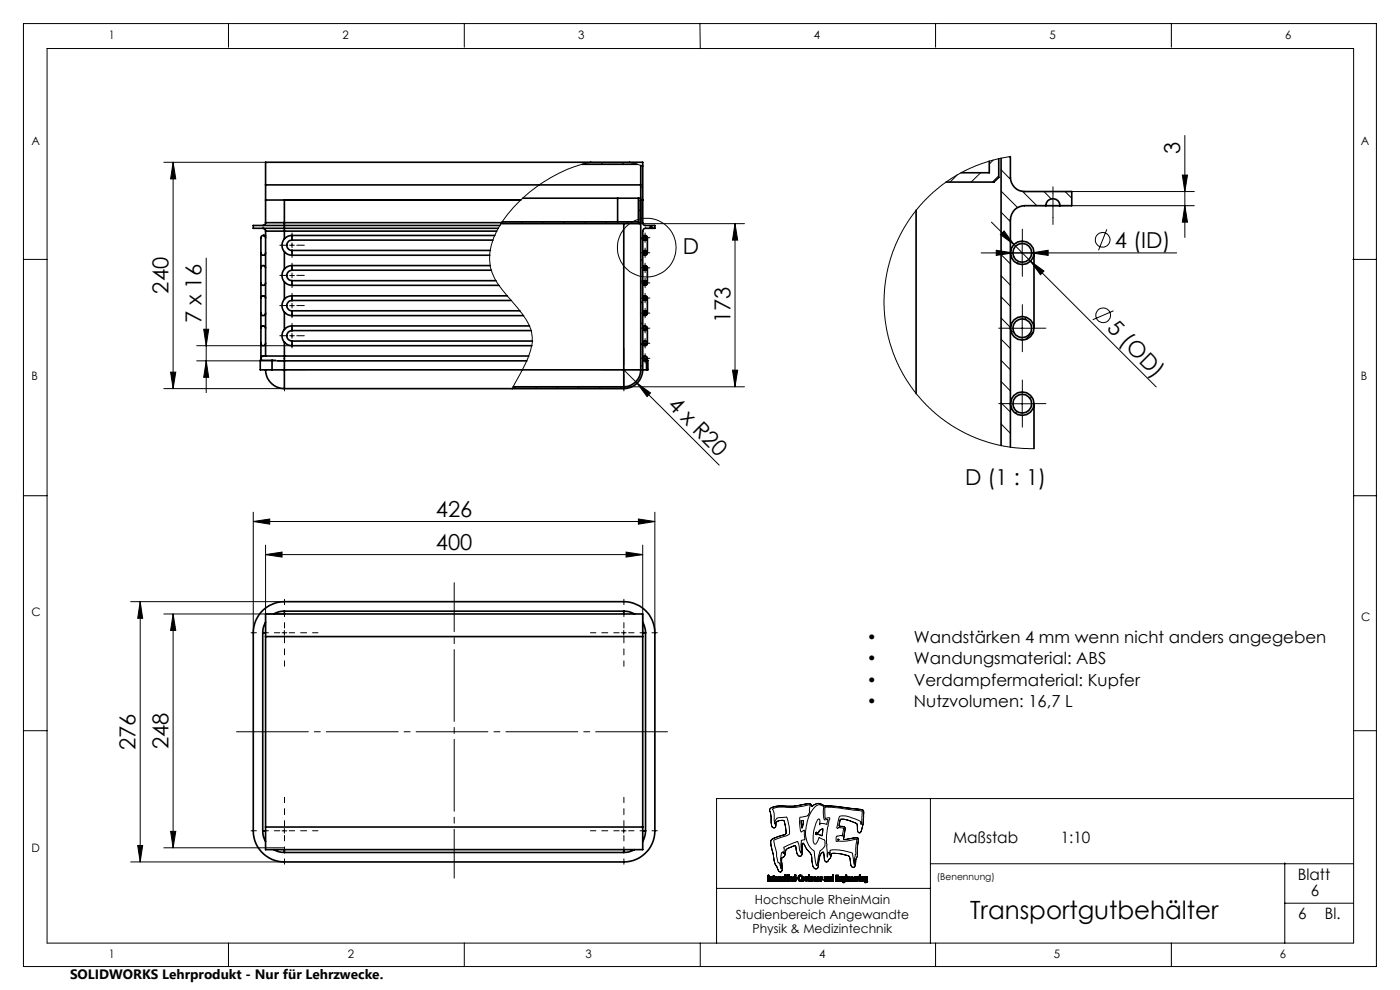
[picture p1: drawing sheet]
<svg xmlns="http://www.w3.org/2000/svg" width="297mm" height="210mm" viewBox="0 0 297 210" stroke-linecap="round" stroke-linejoin="round" font-family="sans-serif">
<g fill="none" stroke="#000" stroke-width=".21">
<path d="M5 5h287v200h-287zM10 10.3h277.2v189.8h-277.2zM48.5 5v5M98.5 5v5M148.5 5l.1 5.3M198.5 5v5M248.5 5v5M34.7 34.4h21.6M36.7 34.4v48M36.7 34.4l.6 3.6h-1.1zM125.3 34.4a30.8 30.8 0 0 0-19.6 14.1l-1.1 2.4M127.9 34.4l-.4 .4"/>
<path d="M132.4 34.4l-.4 .4M133.5 34.4l2.8 .8M136.2 35.2l-.3 .2M136.3 39.5l-.4 .4M203.1 37.1l-1.6 1.5M208 36.6l-2 2M210.7 34l-.8 .8M211.9 37.3l-1.4 1.3M212.4 36l2 2.1M214.1 33.3l.2 .2M214.3 33.2l-3.7 .8-2.8 .9-4.6 2.1-2.2 1.4-2.8 2.2-1.9 1.8-2 2.2-1.5 2.1-1.7 2.9-1.1 2.4-1.2 3.2-.7 2.7-.4 2.8-.2 2.7 .1 3.3 .5 3.1 .6 2.7 1.8 4.8 1.4 2.7 1.7 2.6 2.1 2.4 1.9 2 2.1 1.7 2.9 2 2.6 1.4 2.4 1.1 2.4 .7 2.9 .7 3.7 .5h2.8M250.8 37.1h1.1l-.5 3.5z"/>
<path d="M251.4 28.7v21.7M5 55h5M43.7 54.7v28.6M61.5 52h.9M61.5 58.4h.9M61.9 51.5v1M61.9 57.9v1M103.9 54.2l.1 2.3 .2 .8M104.2 57.3l1 2.2M104.6 51l-.6 2.2-.1 .9M105.2 59.5l.6 1 2.6 3.2M110.8 47.1l-.4 .3"/>
<path d="M115.3 47.1l-.4 .3M119.8 47.1l-.4 .3M124.3 47.1l-.4 .3M128.8 47.1l-.4 .3M133.3 47.1l-.4 .3M135.6 47.4h22.3M135.9 44.5l-.5 .4M135.9 59.5l.4 .4M135.9 55l.4 .4M135.9 50.5l.4 .4M135.9 46l.4 .4M136.3 50.4h1"/>
<path d="M136.3 53.6h1M136.3 56.8h1M136.6 57.2h.1M136.8 49.9v1M136.8 53.1v1M136.8 56.3v1M136.8 59.5v1M137.2 56.5v.1M137.8 47.8l.3 .3M155.9 47.4l.6 3.5h-1.1zM155.9 47.4v34.6M208.1 53.6h41.5"/>
<path d="M210.3 47.1l4.8 4.7M211.3 53.1l3.6 .5-3.6 .6zM212.2 49.8l.8-.8 2.1 2.8zM212.4 58.5l1.9 2M212.4 45l1.9 2M212.4 40.5l3.5 3.5M212.5 54.1l1.8 1.9M214.8 52.3l-.1 .1M215.1 51.8l3.5 3.6M215.7 51.4l-.2 .2M216.1 55.5l-.4 .4M216.9 51.1v5"/>
<path d="M216.9 40.6l3.1 3M218.6 55.4l2.9 2.1-.8 .8zM218.6 55.4l26.7 26.7M218.9 53.6l3.5-.5v1.1zM220.9 43.6h4.9M221.5 40.6l1.5 1.6M223.4 41.1v5M226 40.6l1.4 1.4M227.4 43.6h26M227.4 40.6h26M234.8 48.6l-1.8 4.5M251.4 43.6l.5 3.5h-1.1z"/>
<path d="M287 55h5M36.2 78.9h1.1l-.6 3.5zM41.7 76.5h18.6M41.7 73.3h20.2M43.2 69.8h1.1l-.6 3.5zM43.7 76.5l.6 3.5h-1.1zM59.8 78.4h1.1M60.3 77.9v1M61.5 64.8h.9M61.5 71.2h.9M61.9 64.3v1M61.9 70.7v1"/>
<path d="M108.4 63.7l2.7 3.2M111 66.9l1.3 2.2 .4 1.2 .2 1.3v1.6l-.8 2.3M112.1 75.6l-1.3 2.8-2.1 4M131.8 78.4h1M132.3 77.9v1M132.3 78.4l20.3 20.3M135.9 77.5l.4 .3M135.9 72.9l.4 .5M135.9 68.5l.4 .4M135.9 64l.4 .4M136.3 60h1M136.3 63.2h1"/>
<path d="M136.3 69.6h1M136.3 72.8h1M136.3 76.1h1M136.5 66.3l-.2 .1h1M136.7 66.1l.1-.2v1M136.8 62.8v.9M136.8 69.1v1M136.8 72.3v1M136.8 75.5v1M155.4 78.5h1.1l-.6 3.5zM212.4 76.4l1.9 2M212.4 72l1.9 1.9"/>
<path d="M212.4 67.4l1.9 2.1M212.4 63l1.9 2M214.3 69.6h5.1M214.9 70.2l-.4 .3M216.9 67.1v5M217.8 67.3l-.4 .4M219.3 70.3l-1.8 1.7M236.2 65.9l-4.4 1.9M34.7 82.4h25.6M109.1 82l.4 .4M113.6 82l.4 .4M118.1 82l.4 .4"/>
<path d="M122.6 82l.4 .4M127.1 82l.4 .4M131.6 82l.3 .4M132.3 82h25.6M135.1 81.3l2.9 2.1-.7 .7zM212.4 94.4l.1 .1M212.4 89.9l1.9 2M212.4 85.4l1.9 2M212.4 80.9l1.9 2M214.3 85.6h5.1M215.8 87.3l-.4 .4M216.9 83.1v5"/>
<path d="M218.9 84.2l-.4 .3M5 105.2h5M53.7 110.6l3.5-.5v1.1zM53.7 108.6v25.6M53.7 110.6h85.2M56.3 117.6l3.5-.5v1.1zM56.3 115.6v18.6M56.3 117.6h80M132.8 117.1l3.5 .5-3.5 .6zM135.4 110.1l3.5 .5-3.5 .6zM136.3 115.6v18.6M138.9 108.6v25.6"/>
<path d="M287.2 105.2h4.9M27.7 127.6h32.6M29.7 127.6l.6 3.6h-1.1zM29.7 127.6v55.2M34.7 130.2h25.6M36.7 130.2l.6 3.5h-1.1zM36.7 130.2v49.6M59.8 134.2h1.1M60.3 133.7v1.1M131.8 134.2h1M132.3 133.7v1.1M5 155h5"/>
<path d="M287.2 155h4.8M29.2 179.3h1.1l-.6 3.5zM34.7 179.8h25.6M36.2 176.3h1.1l-.6 3.5zM59.8 176.2h1.1M60.3 175.7v1M131.8 176.2h1M132.3 175.7v1M163.3 171.6l.6-.4a13.3 13.3 0 0 1 4.4-.2l3-.5a.7 .7 0 0 1 1 .6 1.95 1.95 0 0 1 2.7-.2l2.4 .2 5 .6a.71 .71 0 0 1 .8 .3 .71 .71 0 0 1 0 .7l-.1 2-.2 1a.92 .92 0 0 1-.7 1 2.09 2.09 0 0 1-.3-1.8l-.1-.2a5.5 5.5 0 0 0-3.5-.8l-.3 1.3 .8 .1a.56 .56 0 0 1 .5 .4 .56 .56 0 0 1-.1 .6l-.2 1.8 2.7-.4a.46 .46 0 0 1 .4 .2 .46 .46 0 0 1 0 .5l-.2 1.6a4.3 4.3 0 0 1-.4 2.6v.3a.72 .72 0 0 1-.6 1.1l-.4-.5-.2-1.4a.97 .97 0 0 0-1.2-.8 3.8 3.8 0 0 0-2.7-.1l-.2 .7-.4 .4a.5 .5 0 0 1-.6 .5 .5 .5 0 0 1-.3-.7l-.2-1.3a2.53 2.53 0 0 0-1.1 2.3v.4a.62 .62 0 0 1-.4 .8 .62 .62 0 0 1-.8-.6l-.1-.9a2.77 2.77 0 0 0-1.1-2.6l-.8-1.4a.76 .76 0 0 0-.2 1 2.04 2.04 0 0 1-.3 1.8 .84 .84 0 0 1-.9-1l-.2-1.1a3 3 0 0 0-1.9 .6l-.2 .2-.2 1.2-.7 .6 .1 1.9a.56 .56 0 0 1 0 .7 .56 .56 0 0 1-.6 .2l-.4-.8a5.4 5.4 0 0 1-.9-3.1l-.4-1.6-.1-1 .6-.6 2.6-.9 .1-.6-.4-1.8a.45 .45 0 0 0-.2-.5 .45 .45 0 0 0-.4 0l-.4 .1a.94 .94 0 0 0-.8 1.2 .51 .51 0 0 1-.7 .3 .51 .51 0 0 1-.2-.7zM163.9 171.6a6.5 6.5 0 0 1 3.8-.3h1.1l3.1-.6-.1 1.6a1.06 1.06 0 0 1-.9 .9l-1 .1a.28 .28 0 0 0-.3 .2 .28 .28 0 0 0 .1 .3l.2 2.5 .1 .2 .6-.4 .2 1.9-.2 .1a.41 .41 0 0 0-.4 0 .41 .41 0 0 0-.2 .4l-.1 2.4-.7-2.4-2.9 1.3v1.2l-.1-.3-.1 .2-.2-.1-.2 .7v2.7l-.4-1.1-.2-.1-.1-.2-.3-2.1-.4-1.9a.46 .46 0 0 1-.2-.5 .46 .46 0 0 1 .5-.3l2.4-.8 .4-.2 .1-.2-.1-1.4-.5-2-1.6 .1a.96 .96 0 0 0-.9 .9l-.1 .4-.1-1a3.4 3.4 0 0 0-.3-2.2zM170 174.1h.3a.32 .32 0 0 1 .1 .6l-.3 .9zM172.7 171.3a1.24 1.24 0 0 1 2.1-.1 4.5 4.5 0 0 0 .2 2.7l.6-.1-.2 1.1-.2-.1a.94 .94 0 0 0-1.1 0l-.3 .1 .1-.5a.36 .36 0 0 0 .1-.5 .36 .36 0 0 0-.4-.1 7.1 7.1 0 0 0-.9 5.1 .38 .38 0 0 0 .4 .1 .38 .38 0 0 0 .3-.4l.3-.9 1.1 .4a1.16 1.16 0 0 1 .2 1.3l-.4 .6a1.68 1.68 0 0 0-.9 1.5l-.4 2.1-.5-1.9a1.91 1.91 0 0 0-.9-1.9 6.7 6.7 0 0 1-.5-6l.5-1.3z"/>
<path d="M173.1 176.5a.39 .39 0 0 0 .5 .1 .39 .39 0 0 0 .2-.4l.8-.4-.3 1.5a1.16 1.16 0 0 0-1.2-.2zM175 171.2l2.6 .1 5 .7a.29 .29 0 0 1 .4 .1 .29 .29 0 0 1-.1 .4v.3a3.6 3.6 0 0 1-.3 2.1 .83 .83 0 0 0-.7-1l-1.2-.4a3.1 3.1 0 0 0-2.6-.3l-.5 1.9a.35 .35 0 0 0 .1 .6l.2-.2 1.1 .1-.3 1.8-.2-.2-.9 .2a.93 .93 0 0 0-.2 1l.2 .1a12.6 12.6 0 0 0 4.1-.5l.1-.1-.3 1.9 .1 1.3-.3 1-.1 1.3-.2-1.4a.98 .98 0 0 0-.7-1.2 7.7 7.7 0 0 0-4.2-.4v1l-.3-.6-.3 1-.2-4.5 .4-2.4 .3-1.1a.21 .21 0 0 0 0-.3 .21 .21 0 0 0-.3 0l-.7 .1zM177.8 178l.2 .1-.1 .1zM197.4 169.4v30.7M287.2 169.4h-135.2v30.7M27.7 182.8h32.6M152 188.4h45.4M162.9 185.7h.2v1.2h-.2zM162.9 186.9h.2M163.1 185.7v1.2M163.3 186.9h.1M163.4 186.3l.1 .6h-.2"/>
<path d="M163.5 186.2v-.2h-.2v.9M163.5 186v.2M163.5 186h.3M163.5 186.2v.1M163.5 186h.3v.3M163.5 186v.1M163.5 186.2h.1M163.5 186.2l-.1 .1M163.5 186h.1M163.6 186.2h.1M163.7 186.2h.1M163.7 186.2h-.2"/>
<path d="M163.7 186.2v.1M163.7 186.9h.1M163.8 186v.3M163.8 186h.1M163.8 186.3v.6h-.1v-.6M164 186.1v.5M164 186.8l.1 .1M164 186.6v.2M164 186.8l.3 .1M164 186.6l.1 .3M164 186.8h.1M164 185.8v.4"/>
<path d="M164 185.8h.2M164.1 186.9h.2M164.2 186.6v.1M164.2 185.8v.2h.1v.2h-.1M164.2 185.8h-.2M164.2 186.7l.1 .1M164.2 186.6l.1 .1M164.2 185.8h-.2v1M164.2 186.7h.1M164.3 186.9h.1M164.3 186.1l-.1 .5M164.3 186.7v.1"/>
<path d="M164.3 186.7h.1M164.3 186.7v.2M164.4 186.4v.3M164.4 186.4l.2 .5M164.4 186.7l.2 .2M164.4 186.7h.1M164.5 186.2l-.1 .2M164.5 186v.2M164.5 186a.32 .32 0 0 1 .4 .1 .32 .32 0 0 1 .1 .4M164.5 186l-.1 .4M164.5 186h.1M164.6 186.9h.1"/>
<path d="M164.6 186.5v.1M164.6 186.9h.4M164.6 186.8l.1 .1M164.6 186.5h.1M164.6 186.4h.1M164.6 186.5h.4M164.6 186.3h.2M164.6 186.3v.1M164.6 186.6l.2 .2M164.6 186.2v.1M164.6 186.6l.1 .1M164.6 186.6h.1"/>
<path d="M164.7 186.7h.1M164.7 186h-.2M164.7 186l.2 .2 .1 .3M164.7 186.1l.1 .1M164.7 186.1l-.1 .1M164.7 186.1l-.1 .2M164.7 186.1l.1 .2M164.8 186.2v.1M164.8 186.2v.2h-.2M164.9 186.7l-.1 .1M165 186.9h-.3M165 186.7l-.2 .1"/>
<path d="M165 186.5l-.4 .1M165 186.9h.1M165 186.6v.3M165.1 186.9h.1M165.1 186v.9h.2M165.3 186.3v.6h-.2M165.3 186.2v-.2h-.2v.9M165.3 186v.2zM165.3 186.2v.1M165.3 186l.4 .2v.7h-.2v-.7M165.3 186v.1M165.3 186.2h.2"/>
<path d="M165.3 186.2h.1M165.4 186h.2M165.4 186h.1M165.5 186.2h.1M165.5 186.2h-.2M165.5 186.9h.1M165.6 186v.3M165.6 186h.1M165.6 186.3v.6M165.8 186.7l.2 .1M165.8 186.9h.3M165.8 186.9h.1"/>
<path d="M165.8 186.2l.1 .2M165.9 186.4l.2 .1M165.9 186.4h.1M166 186.2v.1M166 186.3h.1M166 186.2l.1 .1M166 186.2h.1M166 186.7l-.2-.1v.3M166.1 186.5v.1M166.1 186.3l.2 .4-.2 .2M166.1 186.5h.1M166.1 186.3h.1"/>
<path d="M166.1 186.7l-.1 .1M166.1 186.6h.1M166.1 186.1l.1 .1M166.1 186.1l-.1 .1M166.1 186.3l.2 .2M166.1 186.8l-.3-.1 .3 .2M166.1 186.7h.1M166.1 186.6v.1M166.2 186a.29 .29 0 0 0-.4 .1 .29 .29 0 0 0 .2 .4l-.2-.3M166.2 186h-.3l-.1 .2M166.2 186.8l-.1 .1M166.2 186.8l-.4 .1"/>
<path d="M166.2 186l.1 .2-.2-.1M166.2 186v.2M166.3 186.5v.1M166.3 186.5h.1M166.3 186.6l-.1 .2M166.4 186h.2v.9h-.2zM166.4 185.6h.2v.2h-.2zM166.5 185.7h.1M166.5 186.9h.1M166.5 185.8h.1M166.5 185.6v.2M166.5 186v.9"/>
<path d="M166.8 186.1v.8M166.8 186.9h.1M166.8 185.9v.3M166.9 185.7l-.1 .2M166.9 185.7v.2M167 185.8v.2M167 185.8v.2h.1v.2h-.1v.7h-.2M167 185.8h.1M167 185.6l-.1 .1M167 185.6h.2M167 185.7v.1M167 185.6l-.2 .3"/>
<path d="M167 185.6l.2 .1h-.2M167 185.7h.1M167.1 185.7l.1 .1M167.1 185.7l-.1 .1M167.1 186.1h-.1l-.1 .8M167.2 185.6h.1M167.2 185.6v.2M167.3 186h.2v.9h-.2zM167.3 185.6h.2v.2h-.2zM167.3 185.7h.1M167.3 186.9h.1M167.3 185.8h.1"/>
<path d="M167.4 185.6v.2M167.4 186v.9M167.6 186.4v.3M167.6 186.7l.1 .2M167.6 186.2v.2M167.6 186.7l.1 .1M167.6 186.7h.1M167.7 186l-.1 .2M167.7 186a.32 .32 0 0 1 .4 .1 .32 .32 0 0 1 0 .4M167.7 186.9h.4M167.7 186l-.1 .4M167.7 186.9h.1"/>
<path d="M167.7 186h.1M167.7 186.9h.2M167.7 186.5l.1 .1M167.7 186.8l.2 .1M167.7 186.5h.1M167.7 186.4h.1M167.7 186.5h.4M167.7 186.3h.3M167.7 186.3v.1M167.8 186.6l.1 .2M167.8 186.2l-.1 .1M167.8 186.6l.1 .1"/>
<path d="M167.8 186.2v.1M167.8 186.6h.1M167.9 186h-.2M167.9 186l.2 .1v.4M167.9 186.1l.1 .2M167.9 186.1l-.1 .1M167.9 186.7h.1M167.9 186h.1l.1 .5M167.9 186.1l-.2 .2M167.9 186.8l.2-.2v.3M168 186.3l-.3 .1M168.1 186.7l-.2 .1"/>
<path d="M168.1 186.9h-.2M168.1 186.5l-.3 .1M168.1 186.9h.1M168.2 186.5l.1 .3M168.2 186.5l.3 .4M168.3 186.8l.2 .1M168.3 186.8h.1M168.3 186.1l-.1 .4M168.4 186.2v.2M168.4 186.4v.2M168.4 186.6l.1 .1M168.4 186.2v.4"/>
<path d="M168.4 186.4l.1 .2M168.4 186.6h.1M168.5 186l-.2 .1M168.5 186h.1M168.5 186.1l.1 .1M168.5 186.1l-.1 .1M168.5 186.1l.2 .1M168.6 186.9h-.1M168.6 186h.1M168.6 185.9v.1M168.6 185.9l-.3 .1-.1 .5M168.6 185.9h.1"/>
<path d="M168.6 186l.1 .1M168.6 186.2h.1M168.6 186.2h-.1M168.6 186.8l-.1 .1-.2-.1M168.6 186.7v.2M168.6 186.6h-.1M168.6 186.7h.1M168.6 186.2v.4M168.6 186.1h.1M168.7 186.7l-.1 .2M168.7 186.6l-.2 .1M168.7 186.6h.1"/>
<path d="M168.7 186.2h.1M168.7 186.1l-.1-.5h.2v1.3h-.2l.1-.2M168.7 186.9h.1M168.7 185.6h.1M168.8 185.6v1.3M169.3 186.3l.1 .4M169.3 186.3l.1 .5M169.4 186.7l.3 .2M169.4 186.8l.3 .1M169.5 186.3v.3M169.5 185.9v.4M169.5 186.6l.3 .2"/>
<path d="M169.5 185.9l.1 .7M169.7 185.6l-.3 .2-.1 .5M169.7 185.6l.3 .1M169.8 186.8l.2-.2v.3M169.8 186.9h-.1M169.8 185.8h.1M169.8 185.8l-.3 .1M169.8 186.9h.1M169.9 185.8l.1 .1M169.9 185.9h-.4M169.9 185.9h.1M169.9 185.8h.1"/>
<path d="M170 185.7a.61 .61 0 0 0-.7 .5 .61 .61 0 0 0 .5 .7M170 186.8l-.2 .1M170 186.9h-.3M170 186.7l-.2 .1M170 186.9h.1M170 185.9h.1M170 185.7h.1M170 185.7v.2M170.1 186.4l.1 .5M170.1 186.4l.2 .5M170.1 186.2v.2M170.1 186.2h.1"/>
<path d="M170.2 186.9h.4M170.2 186.9h.1M170.3 186.9h.1M170.3 186.4v.2M170.3 186.8l.1 .1M170.3 186.4v.3M170.3 186.2v.2M170.3 186.6l.1 .2M170.3 186.2h.1M170.3 186.7h.1M170.3 186.6l.1 .1M170.3 186.2v.4"/>
<path d="M170.4 186l-.3 .2M170.4 186h.2M170.4 186.1l.1 .1M170.4 186.1l-.1 .1M170.4 186l.3 .2M170.5 186.6l-.1 .2M170.5 186.2v.2M170.5 186.6l-.1 .1M170.5 186.2h.1M170.5 186.4v.2M170.5 186.4v.4l-.2-.1M170.6 186l.1 .2"/>
<path d="M170.6 186.9h-.2M170.6 186a.34 .34 0 0 0-.4 0 .34 .34 0 0 0-.1 .4M170.6 186.8l-.2 .1M170.7 186.2v.2M170.7 186.7l-.1 .2M170.7 186.2h.1M170.7 186.4v.3M170.8 186.2v.5M170.8 186.7l.1 .2M170.9 186.7l.1 .2M170.9 186.2v.5M170.9 186.2h.1"/>
<path d="M170.9 186v.2M170.9 186h.4M170.9 186l-.1 .2M170.9 186.9h.4M170.9 186.9h.1M171 186.9h.1M171 186.4l.1 .4M171 186.8l.1 .1M171 186.4v.3M171 186.2v.2M171 186.2h.1M171 186.7h.1"/>
<path d="M171.1 186h-.2M171.1 186h.2M171.1 186.1l.1 .1M171.1 186.1l-.1 .1M171.1 186l.3 .2M171.1 186l-.2 .2M171.1 186.1v.6M171.2 186.6l-.1 .2M171.2 186.2v.2M171.2 186.6l-.1 .1M171.2 186.2h.1M171.2 186.4v.2"/>
<path d="M171.2 186.4v.4l-.2-.1M171.3 186l.1 .2M171.3 186.9h-.2M171.3 186.8l-.2 .1M171.4 186.2v.2M171.4 186.7l-.1 .2M171.4 186.2v.5M171.4 186.2h.1M171.4 186.4v.3M171.6 186.9h.1M171.6 185.6h.1v1.3h-.1zM171.6 185.6h.1"/>
<path d="M171.7 185.6v1.3M171.9 186.9h.1M172 186l.1 .2M172.1 186.3v.6h-.2M172.1 186.2v-.2h-.2v.9M172.2 186l-.1 .2M172.2 186.2l-.1 .1M172.2 186h.2l.1 .9h-.2v-.7M172.2 186l-.1 .1M172.2 186.2h.1M172.2 186.2l-.2 .7h-.1M172.2 186h.1"/>
<path d="M172.3 186h-.1M172.3 186h.1M172.3 186.2v.1M172.3 186.2h.1M172.3 186.2h-.1M172.3 186.9h.1M172.3 186.3v.6M172.4 186v.3M172.4 186h.1M172.4 186.3v.6M172.6 186.4v.3M172.6 186.7l.1 .2"/>
<path d="M172.6 186.2v.2M172.6 186.7l.2 .1M172.7 186.9h.2M172.7 186l-.1 .2M172.7 186a.34 .34 0 0 1 .4 .1 .34 .34 0 0 1 0 .4h-.3v.1M172.7 186.9h.4M172.7 186h.1M172.7 186.3h.3M172.8 186.5v.1M172.8 186.6v.1M172.8 186.8l.1 .1M172.8 186.5h.1"/>
<path d="M172.8 186.6h.1M172.8 186.3h.2M172.8 186.2v.1M172.8 186.2h.1M172.8 186.7l.1 .1M172.8 186.7h.1M172.9 186h-.2M172.9 186l.1 .1 .1 .4h-.3M172.9 186.1l.1 .2M172.9 186.1l-.1 .1M172.9 186.1l-.2 .2M172.9 186.1v.1"/>
<path d="M172.9 186.2v.1M172.9 186.2h.1M173.1 186.9h-.2M173.1 186.7l-.2 .1M173.1 186.7h-.2M173.1 186.9h.1M173.1 186.7v.2M173.2 186.7l.3 .1M173.2 186.2l.2 .3zM173.2 186.9h.3M173.2 186.9h.1M173.2 186.6h.1"/>
<path d="M173.2 186.6v.3M173.3 186.6l.2 .1M173.3 186.8l.2 .1M173.3 186.7l.2 .1M173.3 186.2l.2 .3M173.4 186.2l.1 .1M173.4 186.2v.1M173.4 186.3h.1M173.5 186.2h-.1M173.5 186.3h.1M173.5 186.2h.1M173.5 186.5l.1 .1"/>
<path d="M173.5 186.3l.2 .2M173.5 186.7v.1M173.5 186.1l.2 .1M173.5 186.1v.1M173.5 186.1l-.1 .1M173.5 186.8h.1M173.6 186.6l-.1 .1M173.6 186.6h.1M173.7 186h-.3l-.1 .2M173.7 186.8l-.2 .1M173.7 186h-.4l-.1 .2M173.7 186.8l-.5 .1"/>
<path d="M173.7 186.5v.2l-.2 .2M173.7 186.2h.1M173.7 186h.1M173.7 186.5v.1M173.7 186.5h.1M173.7 186v.2M173.7 186.6v.2M173.9 186.7l.2 .1M173.9 186.2v.2M173.9 186.9h.2M173.9 186.6l.2 .1M173.9 186.6h.1"/>
<path d="M173.9 186.9h.1M173.9 186.6v.3M173.9 186.4l.2 .1M173.9 186.8l.2 .1M173.9 186.7l.3 .1M173.9 186.2l.2 .3M174.1 186.2v.1M174.1 186.3h.1M174.1 186.5h.1M174.1 186.5l.1 .1M174.1 186.2h.1M174.1 186.3l.2 .2"/>
<path d="M174.2 186.7l-.1 .1M174.2 186.6h.1M174.2 186.1l.1 .1M174.2 186.1l-.1 .1M174.2 186.3l.1 .2M174.2 186.6v.1M174.2 186.1l-.1 .2M174.3 186h-.3l-.1 .2M174.3 186.5v.1M174.3 186l-.2-.1-.2 .3M174.3 186.2h.1M174.3 186h.1"/>
<path d="M174.3 186v.2M174.3 186.6l-.2 .3M174.3 186.5a.31 .31 0 0 1 0 .4 .31 .31 0 0 1-.4 0M174.3 186.5h.1M174.9 186.8l.1 .1M174.9 186.9h.1M174.9 186h.1M174.9 186.2h.1M174.9 186v.2M174.9 186.4v.4M174.9 186.4v.5M175 186.6v.2"/>
<path d="M175 186.6v.1M175 186.7v.1M175 186.7h.1M175 186.5h.2v.2M175 186.5v.1M175 186.9h.1M175 186.1l.2 .2M175 186.1l-.1 .1M175.1 186h-.2M175.1 186h.1M175.1 186l.2 .1M175.1 186l-.2 .2 .1-.1"/>
<path d="M175.1 186.9h-.1M175.1 186.3l-.2 .1M175.1 186.7l-.1 .1M175.1 186.7h.1M175.1 186.9h.1M175.1 186.8h.1M175.1 186.3h.1M175.2 186.8l-.1 .1M175.2 186.3v.1h-.3M175.2 186.5h-.2M175.2 186.8h.1M175.2 186.8v.1"/>
<path d="M175.2 186.8l.1 .1M175.2 186.7l-.1 .1M175.2 186.7h.1M175.2 186l.1 .1M175.2 186.9h.1M175.2 186h-.3M175.2 186.9h.2M175.2 186l.1 .3M175.3 186.1v.2M175.3 186.9h.1M175.3 186.1v.6M175.3 186.1h.1"/>
<path d="M175.3 186.7h.1M175.3 186.6v.1M175.3 186.7v.1M175.3 186.3v.4M175.4 186.8h.1M175.4 186.9h-.1M175.4 186.7l-.1 .1M175.4 186.9h.1M175.4 186.7v.2M175.5 186.9h.2M175.5 186v.9M175.7 186.2v-.2h-.2v.9h.2v-.6"/>
<path d="M175.8 186l-.1 .2zM175.8 186.2l-.1 .1M175.8 186h.2M175.8 186h.2l.1 .3M175.8 186l-.1 .1M175.8 186.2h.1M175.9 186.2h.1M175.9 186.2h-.1M175.9 186.2v.7h.2v-.6M176 186l.1 .3M176 186l-.1 .9M176 186h.1"/>
<path d="M176.2 186.5v.3M176.2 186.5l.2 .4M176.2 186.8l.2 .1M176.2 186.8l.4 .1M176.2 186.8h.1M176.3 186.1l-.1 .4M176.4 186.2v.2M176.4 186.4v.2M176.4 186.6l.1 .1M176.4 186.2v.4M176.4 186.6h.1M176.5 186l-.2 .1"/>
<path d="M176.5 186h.1M176.5 186.1l.1 .1M176.5 186.1l-.1 .1M176.5 186.9h-.1M176.5 186.9h.1M176.6 186v.1M176.6 186.2h.1M176.6 186v-.4h.2v1.3h-.2v-.1M176.6 186l-.1-.1a.58 .58 0 0 0-.3 .9M176.6 186.2l-.2 .2M176.6 186.2l-.1 .5-.1-.3M176.6 186.8v.1"/>
<path d="M176.6 186.7l-.1 .2M176.6 186.7h.1M176.6 186.6l-.1 .1M176.6 186.6h.1M176.6 186.9h.2M176.6 185.6h.2M176.6 185.6v.5M176.6 186.2v.4M176.6 186.7v.2M176.8 185.6v1.3M177.3 185.7h.5v.2h-.3v.3h.3v.2h-.3v.3h.4v.2h-.6zM177.3 185.7v1.2"/>
<path d="M177.8 186.3h-.3v.4h.4M177.8 185.8h-.3v.4h.3M177.8 186.7v.2h-.5M178 186.9h.2M178.2 186.2v-.2h-.2v.9h.2v-.6M178.2 186.2v.1M178.2 186.2h.1M178.3 186l-.1 .2zM178.3 186h.2M178.3 186h.1l.1 .3M178.3 186l-.1 .1M178.3 186h.1"/>
<path d="M178.3 186.2h.1M178.3 186.2h-.1M178.4 186.2h.1M178.4 186.2v.7h.1v-.6M178.4 186.9h.1M178.5 186v.3M178.5 186h.1M178.7 186.7l.1 .1M178.7 186.4v.3M178.7 186.7l.1 .2M178.7 186.4l.1 .4M178.7 187.2h.2"/>
<path d="M178.7 186.1v.6M178.7 187.2h.1M178.7 187h.1M178.7 187v.2M178.8 186.1l-.1 .3M178.8 187h.1M178.8 187.1l.1 .1M178.8 186.8l.1 .1M178.8 186.9h.1M178.8 186.8h.2M178.8 186.4l.1 .2M178.9 186.2l-.1 .2"/>
<path d="M178.9 186.6l.1 .1M178.9 186.4l.1 .3M178.9 186.2h.1M178.9 186.6h.1M178.9 187.1l-.1-.1-.1 .2M178.9 186l-.1 .1M178.9 186h.1M179 186h.1M179 186.1v.1M179 186.1l-.1 .1M179 186.1h.1M179 186.8l-.1 .1"/>
<path d="M179 187l-.1 .1M179 186l.1 .1M179 186.2h.1M179 186.6v.1M179 186l-.3 .1M179 186.9h-.1M179 186.1l.1 .1M179 186.2l-.1 .2M179 186.2v.4M179.1 186.8l-.1 .1zM179.1 186.8l-.1 .2M179.1 186.7l-.1 .1"/>
<path d="M179.1 186.7h.1M179.1 186.1h.1M179.1 187.2h-.2M179.1 186.5l-.1 .1M179.1 186.8v.2M179.1 186.5l-.1 .2M179.1 186h-.1M179.1 186.5h.1M179.1 186h.1v.7M179.1 186v.1M179.1 186.2v.3M179.1 186.7v.1"/>
<path d="M179.2 187l-.1 .2M179.2 187l-.2 .2h-.3M179.2 187h.1M179.2 186.7v.3M179.4 186h.2v.9h-.2zM179.4 185.6h.2v.2h-.2zM179.5 185.7h.1M179.5 186.9h.1M179.5 185.8h.1M179.5 185.6v.2M179.5 186v.9M179.6 185.6v.2"/>
<path d="M179.6 186v.9M179.8 186.9h.1M179.8 186.9h.2M180 186v.2l.1-.2M180 186.3v.6M180.1 186l-.1 .2M180.1 186h.2M180.1 186.2l-.1 .1M180.1 186h.2v.3M180.1 186l-.1 .1v-.1h-.2v.9M180.1 186.2l-.1 .7h-.2M180.1 186.2h.1"/>
<path d="M180.1 186h.1M180.1 186.2l.1 .7h.1v-.6M180.2 186.2v.1M180.2 186.2v.7h.1M180.2 186.2h.1M180.3 186v.3M180.3 186h.1M180.5 186.7l.1 .2M180.5 186.2v.5M180.5 186.7h.1M180.6 186l-.1 .2M180.6 186a.32 .32 0 0 1 .4 .1 .32 .32 0 0 1 0 .4"/>
<path d="M180.6 186l-.1 .7M180.6 186.9h.2M180.6 186.9h.4M180.6 186.8l.2 .1M180.6 186.9h.1M180.6 186.5h.1M180.6 186h.1M180.6 186.5h.4M180.6 186.3h.3M180.7 186.5v.1M180.7 186.6l.1 .2M180.7 186.6h.1"/>
<path d="M180.7 186.3h.2M180.7 186.2v.1M180.8 186h-.2M180.8 186l.1 .1M180.8 186.1l.1 .2M180.8 186.1l-.1 .1M180.8 186.1l-.2 .2M180.8 186.1v.2M180.8 186.8l.2-.1zM180.9 186.1l.1 .4M181 186.9h-.2M181 186.7l-.2 .1"/>
<path d="M181 186.5h-.3l.1 .2M181 186.9h.1M181 186.6v.3M181.1 186.4l.1 .3M181.2 186.7l.1 .2M181.2 186.2l-.1 .2M181.2 186.7l.1 .1M181.3 186.9h.1M181.3 186l-.1 .2M181.3 186a.34 .34 0 0 1 .4 .1 .34 .34 0 0 1 0 .4h-.4v.1M181.3 186.9h.3M181.3 186h.1"/>
<path d="M181.3 186.5h.3M181.3 186.3h.2M181.3 186.5v.1M181.3 186.6l.1 .1M181.3 186.8l.1 .1M181.3 186.6h.1M181.3 186.2v.1M181.3 186.6l.2 .1M181.3 186.2h.1M181.4 186.7l.1 .1M181.4 186.7h.1M181.4 186h-.1"/>
<path d="M181.4 186l.2 .1M181.4 186.1l.1 .2M181.4 186.1l-.1 .1M181.4 186.1l-.1 .2M181.6 186.1v.4M181.6 186.9h-.2M181.6 186.7l-.1 .1M181.6 186.7h-.1M181.6 186.9h.1M181.6 186.7v.2M181.6 186.7l.1 .2M181.7 186.9h.1"/>
<path d="M181.8 186.9h.1M181.8 186.9h.2M182 186.3h.1M182 186v.2M182 186.3v.6M182 186h.1M182 186h-.2v.9M182 186.2v.1M182.1 186.2l-.1 .7h-.2M182.1 186.2h.1M182.1 186.2h-.1M182.2 186l-.2 .2"/>
<path d="M182.2 186h.1M182.2 186l-.1 .2M182.2 185.9l-.2 .1M182.2 185.9h.1M182.2 185.9v.3M182.3 185.8h.1M182.3 186.9h.1M182.3 186h.2v.9h-.2zM182.3 185.7h.2l-.2 .1M182.3 185.6h.2v.2h-.2zM182.5 186v.9h-.2M182.7 186.9h.1"/>
<path d="M182.7 186v.9l.1-.6M182.8 186v.2M182.8 186.1l.1-.1a.21 .21 0 0 1 .2 0 .21 .21 0 0 1 .1 .3v.6h-.2v-.7M182.8 186.3v.6h-.1M182.8 186.2v-.2h-.1v.9M182.9 186.2l-.1 .1M182.9 186.2h.1M183 186l-.2 .2M183 186.2h.1M183 186.2h-.1M183.1 186h-.1M183.1 186h.1"/>
<path d="M183.1 186.2v.1M183.1 186.2v.7M183.1 186.9h.1M183.2 186v.3M183.2 186h.1M183.2 186.3v.6M183.3 186.4l.1 .3M183.4 186.7v.1M183.4 186.7v.2M183.4 186.7l.3 .1M183.4 187l.2 .1M183.4 186.1l-.1 .3"/>
<path d="M183.4 187.2h.2M183.4 187h.2M183.4 187.1l.2 .1M183.4 187h.1M183.4 187.2h.1M183.4 187v.2M183.4 186.8l.2 .1M183.4 186.9h.2M183.6 186.2v.4M183.6 186.6v.1M183.6 186.2h.1M183.6 186.6h.1"/>
<path d="M183.6 186l-.2 .1M183.6 186h.1M183.6 187.1l-.2-.1v.1M183.6 186l-.2 .2v.5M183.7 186h.1M183.7 186.1v.1M183.7 186.1l-.1 .1M183.7 186.1l.1 .4M183.7 186.8l-.1 .1M183.7 186.2h.1M183.7 186.6l-.1 .1M183.7 186.9h-.1"/>
<path d="M183.7 186l.1 .1M183.7 186.2h-.1M183.7 187l-.1 .1M183.7 186l-.3 .1M183.7 187h-.1M183.8 186.8l-.1 .2M183.8 186.7l-.1 .1M183.8 186.5l-.1 .1M183.8 186.8l-.1 .1M183.8 186.7l-.1 .3M183.8 186.1h.1M183.8 186.2v.3"/>
<path d="M183.8 186.7v.1M183.8 187.2h-.2M183.8 186.5l-.2 .1M183.8 186h-.1M183.8 187.2h.1M183.8 186.5h.1M183.8 186h.1v.7M183.8 186v.1M183.9 187l-.1 .2M183.9 187l-.2 .2h-.3M183.9 187h.1M183.9 186.7v.3"/>
<path d="M197.4 183.2h89.8M272.6 183v17.1M272.6 191.6h14.6M48.5 200v5M98.5 200v5M148.6 200.1v4.9M198.5 200.1v4.9M248.5 200.1v4.9"/>
<circle cx="137.2" cy="52.5" r="6.2"/>
<circle cx="233.9" cy="50.9" r="1.56"/>
<circle cx="234" cy="66.9" r="1.56"/>
</g>
<g fill="none" stroke="#000" stroke-width=".21" stroke-dasharray="15.2 1.3 1.3 1.3">
<path d="M61 52h-1.6M61 58.4h-1.6M62 51v-1.6M62 53v1.6M62 57.4v-1.6M62 59.4v1.6M63 52h1.6M63 58.4h1.6M136.4 50.4h-.5M136.4 53.6h-.5M136.4 56.8h-.5M136.9 49.9v-.5"/>
<path d="M136.9 50.9v.5M136.9 53.1v-.5M136.9 54.1v.5M136.9 56.3v-.5M136.9 57.3v.5M136.9 59.5v-.5M137.4 50.4h.5M137.4 53.6h.5M137.4 56.8h.5M214.4 53.6h-2.5M216.9 51.1v-2.5M216.9 56.1v2.5"/>
<path d="M219.4 53.6h2.5M220.9 43.6h-1.5M223.4 41.1v-1.5M223.4 46.1v1.5M225.9 43.6h1.5M59.4 78.4h-3.5M60.4 77.4v-3.5M60.4 79.4v3.5M61 64.8h-1.6M61 71.2h-1.6M61.4 78.4h3.5M62 63.8v-1.6"/>
<path d="M62 65.8v1.6M62 70.2v-1.6M62 72.2v1.6M63 64.8h1.6M63 71.2h1.6M131.4 78.4h-3.5M132.4 77.4v-3.5M132.4 79.4v3.5M133.4 78.4h3.5M136.4 60h-.5M136.4 63.2h-.5M136.4 66.4h-.5"/>
<path d="M136.4 69.6h-.5M136.4 72.8h-.5M136.4 76h-.5M136.9 60.5v.5M136.9 62.7v-.5M136.9 63.7v.5M136.9 65.9v-.5M136.9 66.9v.5M136.9 69.1v-.5M136.9 70.1v.5M136.9 72.3v-.5M136.9 73.3v.5"/>
<path d="M136.9 75.5v-.5M136.9 76.5v.5M137.4 60h.5M137.4 63.2h.5M137.4 66.4h.5M137.4 69.6h.5M137.4 72.8h.5M137.4 76h.5M214.4 69.6h-2.5M216.9 67.1v-2.5M216.9 72.1v2.5M219.4 69.6h2.5"/>
<path d="M214.4 85.6h-2.5M216.9 83.1v-2.5M216.9 88.1v2.5M219.4 85.6h2.5"/>
</g>
<path d="M96.4 186.3v-62.7" fill="none" stroke="#000" stroke-width=".21" stroke-dasharray="15.2 1.3 1.3 1.3" stroke-dashoffset="4.9"/>
<path d="M49.7 155.2h92.4" fill="none" stroke="#000" stroke-width=".21" stroke-dasharray="15.2 1.3 1.3 1.3" stroke-dashoffset="-.5"/>
<g fill="none" stroke="#000" stroke-width=".21" stroke-dasharray="15.2 1.3 1.3 1.3" stroke-dashoffset="14.1">
<path d="M59.4 134.2h-6.1M60.4 133.2v-6.1M60.4 135.2v6.1M61.4 134.2h6.1M131.4 134.2h-6.1M132.4 133.2v-6.1M132.4 135.2v6.1M133.4 134.2h6.1M59.4 176.2h-6.1M60.4 175.2v-6.1M60.4 177.2v6.1M61.4 176.2h6.1"/>
<path d="M131.4 176.2h-6.1M132.4 175.2v-6.1M132.4 177.2v6.1M133.4 176.2h6.1"/>
</g>
<g fill="#000">
<path d="M135.1 81.3l2.9 2.1-.7 .7z"/>
<path d="M155.9 47.4l.6 3.5h-1.1zM155.4 78.5h1.1l-.6 3.5zM36.2 78.9h1.1l-.6 3.5zM36.7 34.4l.6 3.6h-1.1z"/>
<path d="M211.3 53.1v1.1l3.6-.6zM218.9 53.6l3.5 .6v-1.1z"/>
<path d="M213 49l-.8 .8 2.9 2zM218.6 55.4l2.1 2.9 .8-.8z"/>
<path d="M250.8 37.1h1.1l-.5 3.5zM251.4 43.6l.5 3.5h-1.1z"/>
<path d="M43.7 76.5l.6 3.5h-1.1zM43.2 69.8h1.1l-.6 3.5z"/>
<path d="M56.3 117.6l3.5-.5v1.1zM132.8 117.1l3.5 .5-3.5 .6zM53.7 110.6l3.5-.5v1.1zM135.4 110.1l3.5 .5-3.5 .6z"/>
<path d="M36.7 130.2l.6 3.5h-1.1zM36.2 176.3h1.1l-.6 3.5zM29.7 127.6l.6 3.6h-1.1zM29.2 179.3h1.1l-.6 3.5z"/>
</g>
<g fill="none" stroke="#000" stroke-width=".35">
<path d="M56.3 39.2v-4.8h80v12.8a.6 .6 0 0 0 .6 .6h2v.6h-.5M56.3 39.2v8M56.3 39.2h79.6M123.5 34.8h11.6M135.9 35.1v6.9h-.5M209.9 34.2v2.4h-6M211.9 33.7v3.9l-1 1h-10.2M212.4 33.6v60.9M214.3 33.2v4.4a3 3 0 0 0 3 3h10.1v3h-2.5M55.4 56.8v3.2M55.4 53.6v3.2M55.4 53.6a.49 .49 0 0 0 .4 .5 .49 .49 0 0 0 .5-.5"/>
<path d="M55.4 56.8a.49 .49 0 0 1 .4-.5 .49 .49 0 0 1 .5 .5M55.7 48.4a.6 .6 0 0 1 .6 .6M55.8 49.9a1.06 1.06 0 0 0-.4 1.5v2.2M55.8 49.9h.5M55.8 49.9l.4 .2 .1 .3M56.3 49h4M56.3 47.2h4M56.3 47.2a.6 .6 0 0 1-.6 .6M56.3 49v26.5M56.3 42.4h54.2M60.3 47.8h-6.6v.6h6.6M60.3 48.4v.6"/>
<path d="M60.3 47.2v.6M60.3 42.4v4.8M60.3 47.8v.6M60.3 49v1.7M60.3 53.4v3.7M60.3 59.8v3.7M60.3 47.8h45.7M60.3 48.4h45.4M60.3 49h45.1M60.3 47.2h46.1M61.9 57.3a1.11 1.11 0 0 0-1 1.1 1.11 1.11 0 0 0 1 1.1M61.9 56.3a2.1 2.1 0 0 0-2.1 2.1 2.1 2.1 0 0 0 2.1 2.1"/>
<path d="M61.9 50.9a1.09 1.09 0 0 0-1 1.1 1.09 1.09 0 0 0 1 1.1M61.9 49.9a2.1 2.1 0 0 0-2.1 2.1 2.1 2.1 0 0 0 2.1 2.1M61.9 59.5v1M61.9 56.3v1M61.9 53.1v1M61.9 49.9v1M61.9 56.3h42.1M61.9 57.3h42.3M61.9 54.1h42M61.9 53.1h42.1M61.9 49.9h43.1M61.9 50.9h42.7"/>
<path d="M61.9 59.5h43.3M110.9 42h20.1M131 42h4.4M131 42v5.1M132.3 47.4v31M135.4 42v5.1h-28.9M135.9 42.4v36M136.3 42.4h-.4v4.8l-.3 .2h-29.3M137.3 50.4v3.2M137.3 56.8v3.2M137.8 48.4a.3 .3 0 0 1 .3-.3 .3 .3 0 0 1 .3 .3M137.8 48.4h-.9a.6 .6 0 0 0-.6 .6v29.4"/>
<path d="M137.8 48.4h.6M194.3 44.6v38.9M219.4 53.6v16M221.9 43.6a1.5 1.5 0 0 1 1.5-1.5 1.5 1.5 0 0 1 1.5 1.5M221.9 43.6h-4.6a3 3 0 0 0-3 3v48.3M221.9 43.6h3M55.4 69.6v3.2M55.4 63.2v3.2M55.4 72.8v3.3M55.4 66.4v3.2M55.4 60v3.2M55.4 69.6a.49 .49 0 0 1 .4-.5 .49 .49 0 0 1 .5 .5"/>
<path d="M55.4 72.8a.49 .49 0 0 0 .4 .5 .49 .49 0 0 0 .5-.5M55.4 63.2a.49 .49 0 0 1 .4-.4 .49 .49 0 0 1 .5 .4M55.4 66.4a.5 .5 0 0 0 .4 .5 .5 .5 0 0 0 .5-.5M55.4 60a.49 .49 0 0 0 .4 .5 .49 .49 0 0 0 .5-.5M56.3 78.4a4 4 0 0 0 4 4M57.7 76.4h-2.5v2h2.5M57.7 76.4h.8M57.7 78.4h2.6M57.7 76.4v2M58.8 76.5h1.5M60.3 75.5h-3.5a1.07 1.07 0 0 0-1.4 .6l.1 .3M60.3 78.4v4"/>
<path d="M60.3 75.5v1M60.3 75.5h51.8M60.3 76.5h51.5M60.3 66.2v3.7M60.3 72.6v2.9M60.3 76.5v1.9M60.3 78.4h72M61.9 70.1a1.11 1.11 0 0 0-1 1.1 1.11 1.11 0 0 0 1 1.1M61.9 69.1a2.1 2.1 0 0 0-2.1 2.1 2.1 2.1 0 0 0 2.1 2.1M61.9 63.7a1.09 1.09 0 0 0-1 1.1 1.09 1.09 0 0 0 1 1.1M61.9 62.8a2.1 2.1 0 0 0-2.1 2 2.1 2.1 0 0 0 2.1 2.1M61.9 72.3v1"/>
<path d="M61.9 69.1v1M61.9 65.9v1M61.9 62.8v.9M61.9 69.1h50.4M61.9 70.1h50.8M61.9 62.8h45.7M61.9 63.7h46.5M61.9 66.9h49.2M61.9 65.9h48.4M61.9 73.3h50.9M61.9 72.3h51.1M61.9 60.5h43.9"/>
<path d="M132.3 78.4v3.6M132.3 78.4h3.6M135.9 78.4a3.6 3.6 0 0 1-3.6 3.6M136.3 78.4a4 4 0 0 1-4 4h-72M136.3 78.4h.9M136.3 76.4h.2M137.1 76.4h.1M137.2 76.4h.2v2h-.2M137.2 76.4v2M137.3 63.2v3.2M137.3 69.6v3.2M108.9 82h23.4"/>
<path d="M219.4 85.6v9.5M55.7 134.2h.6M55.7 134.2v42M55.9 129.3l1.7-1.1a5.9 5.9 0 0 1 2.7-.6h72a6.6 6.6 0 0 1 6.6 6.6v42a6.6 6.6 0 0 1-6.6 6.6h-72a6.6 6.6 0 0 1-6.6-6.6v-42a6.5 6.5 0 0 1 2.2-4.9zM56.3 135v-4.8h80v4.8M56.3 132a4.3 4.3 0 0 0-.6 2.2M56.3 135v40.4M56.3 135h80M60.3 129.6v.6M60.3 129.6a4.3 4.3 0 0 0-2.2 .6M60.3 129.6h72M132.3 129.6v.6"/>
<path d="M132.3 129.6a4.3 4.3 0 0 1 2.3 .6M136.3 134.2h.6M136.3 132l.5 1.1 .1 1.1M136.3 135v40.4M136.9 134.2v42M55.7 176.2h.6M55.7 176.2a4.1 4.1 0 0 0 .6 2.3M56.3 175.4v4.8h80v-4.8M56.3 175.4h80M136.3 176.2h.6M136.9 176.2l-.1 1.2-.5 1.1M58.1 180.2a4.3 4.3 0 0 0 2.2 .6"/>
<path d="M60.3 180.2v.6M60.3 180.8h72M132.3 180.2v.6M134.6 180.2a4.3 4.3 0 0 1-2.3 .6"/>
<circle cx="136.8" cy="50.4" r=".5"/>
<circle cx="136.8" cy="53.7" r=".5"/>
<circle cx="136.8" cy="56.8" r=".5"/>
<circle cx="136.8" cy="56.8" r=".39"/>
<circle cx="136.9" cy="53.6" r=".4"/>
<circle cx="136.9" cy="50.4" r=".4"/>
<circle cx="216.9" cy="53.6" r="2.5"/>
<circle cx="216.9" cy="53.6" r="2"/>
<circle cx="136.8" cy="60" r=".5"/>
<circle cx="136.8" cy="63.2" r=".5"/>
<circle cx="136.8" cy="72.8" r=".5"/>
<circle cx="136.8" cy="69.6" r=".5"/>
<circle cx="136.8" cy="66.4" r=".5"/>
<circle cx="136.8" cy="60" r=".39"/>
<circle cx="136.8" cy="69.6" r=".39"/>
<circle cx="136.8" cy="66.4" r=".39"/>
<circle cx="136.9" cy="76" r=".5"/>
<circle cx="136.9" cy="76" r=".4"/>
<circle cx="136.9" cy="72.8" r=".4"/>
<circle cx="136.9" cy="63.2" r=".4"/>
<circle cx="216.9" cy="69.6" r="2.5"/>
<circle cx="216.9" cy="69.6" r="2.01"/>
<circle cx="216.9" cy="85.6" r="2.5"/>
<circle cx="216.9" cy="85.6" r="2"/>
</g>
<text font-size="5.3" x="205.8" y="194.8">Transportgutbehälter</text>
<g font-size="4.7">
<text x="250.4" y="32.6" transform="rotate(-90 250.4 32.6)">3</text>
<text x="144.8" y="53.8">D</text>
<text x="236.5" y="52.6">4 (ID)</text>
<text x="35.7" y="62.3" transform="rotate(-90 35.7 62.3)">240</text>
<text x="42.7" y="68.6" transform="rotate(-90 42.7 68.6)">7 x 16</text>
<text x="154.9" y="68.6" transform="rotate(-90 154.9 68.6)">173</text>
<text x="234.6" y="69.9" transform="rotate(45 234.6 69.9)">5 (OD)</text>
<text x="141.5" y="86.1" transform="rotate(45 141.5 86.1)">4 x R20</text>
<text x="204.7" y="102.9">D (1 : 1)</text>
<text x="92.5" y="109.6">426</text>
<text x="92.5" y="116.6">400</text>
<text x="28.7" y="159.1" transform="rotate(-90 28.7 159.1)">276</text>
<text x="35.7" y="158.9" transform="rotate(-90 35.7 158.9)">248</text>
</g>
<g font-size="3.5">
<text x="183.9" y="136.4">•</text>
<text x="193.9" y="136.4">Wandstärken 4 mm wenn nicht anders angegeben</text>
<text x="183.9" y="140.9">•</text>
<text x="193.9" y="140.9">Wandungsmaterial: ABS</text>
<text x="183.9" y="145.4">•</text>
<text x="183.9" y="150">•</text>
<text x="193.9" y="145.4">Verdampfermaterial: Kupfer</text>
<text x="193.9" y="150">Nutzvolumen: 16,7 L</text>
</g>
<g font-size="3.3">
<text x="202.2" y="178.8">Maßstab</text>
<text x="225" y="178.8">1:10</text>
<text x="275.3" y="186.6">Blatt</text>
<text x="278.1" y="190">6</text>
<text x="275.4" y="194.9">6</text>
<text x="281.1" y="194.9">Bl.</text>
</g>
<text font-size="2.9" x="14.9" y="207.6">SOLIDWORKS Lehrprodukt - Nur für Lehrzwecke.</text>
<g font-size="2.7">
<text x="160.1" y="191.9">Hochschule RheinMain</text>
<text x="156.1" y="194.9">Studienbereich Angewandte</text>
<text x="159.6" y="197.9">Physik &amp; Medizintechnik</text>
</g>
<g font-size="2.5">
<text x="23.1" y="8.2">1</text>
<text x="72.7" y="8.2">2</text>
<text x="122.7" y="8.2">3</text>
<text x="172.7" y="8.2">4</text>
<text x="222.7" y="8.2">5</text>
<text x="272.7" y="8.2">6</text>
<text x="6.7" y="30.7">A</text>
<text x="288.7" y="30.7">A</text>
<text x="6.7" y="80.7">B</text>
<text x="288.7" y="80.7">B</text>
<text x="6.7" y="130.7">C</text>
<text x="288.8" y="131.7">C</text>
<text x="6.7" y="180.7">D</text>
<text x="23.1" y="203.2">1</text>
<text x="73.8" y="203.2">2</text>
<text x="124.2" y="203.2">3</text>
<text x="173.8" y="203.2">4</text>
<text x="223.6" y="203.2">5</text>
<text x="271.5" y="203.2">6</text>
</g>
<text font-size="2" x="198.8" y="186.6">(Benennung)</text>
</svg>
